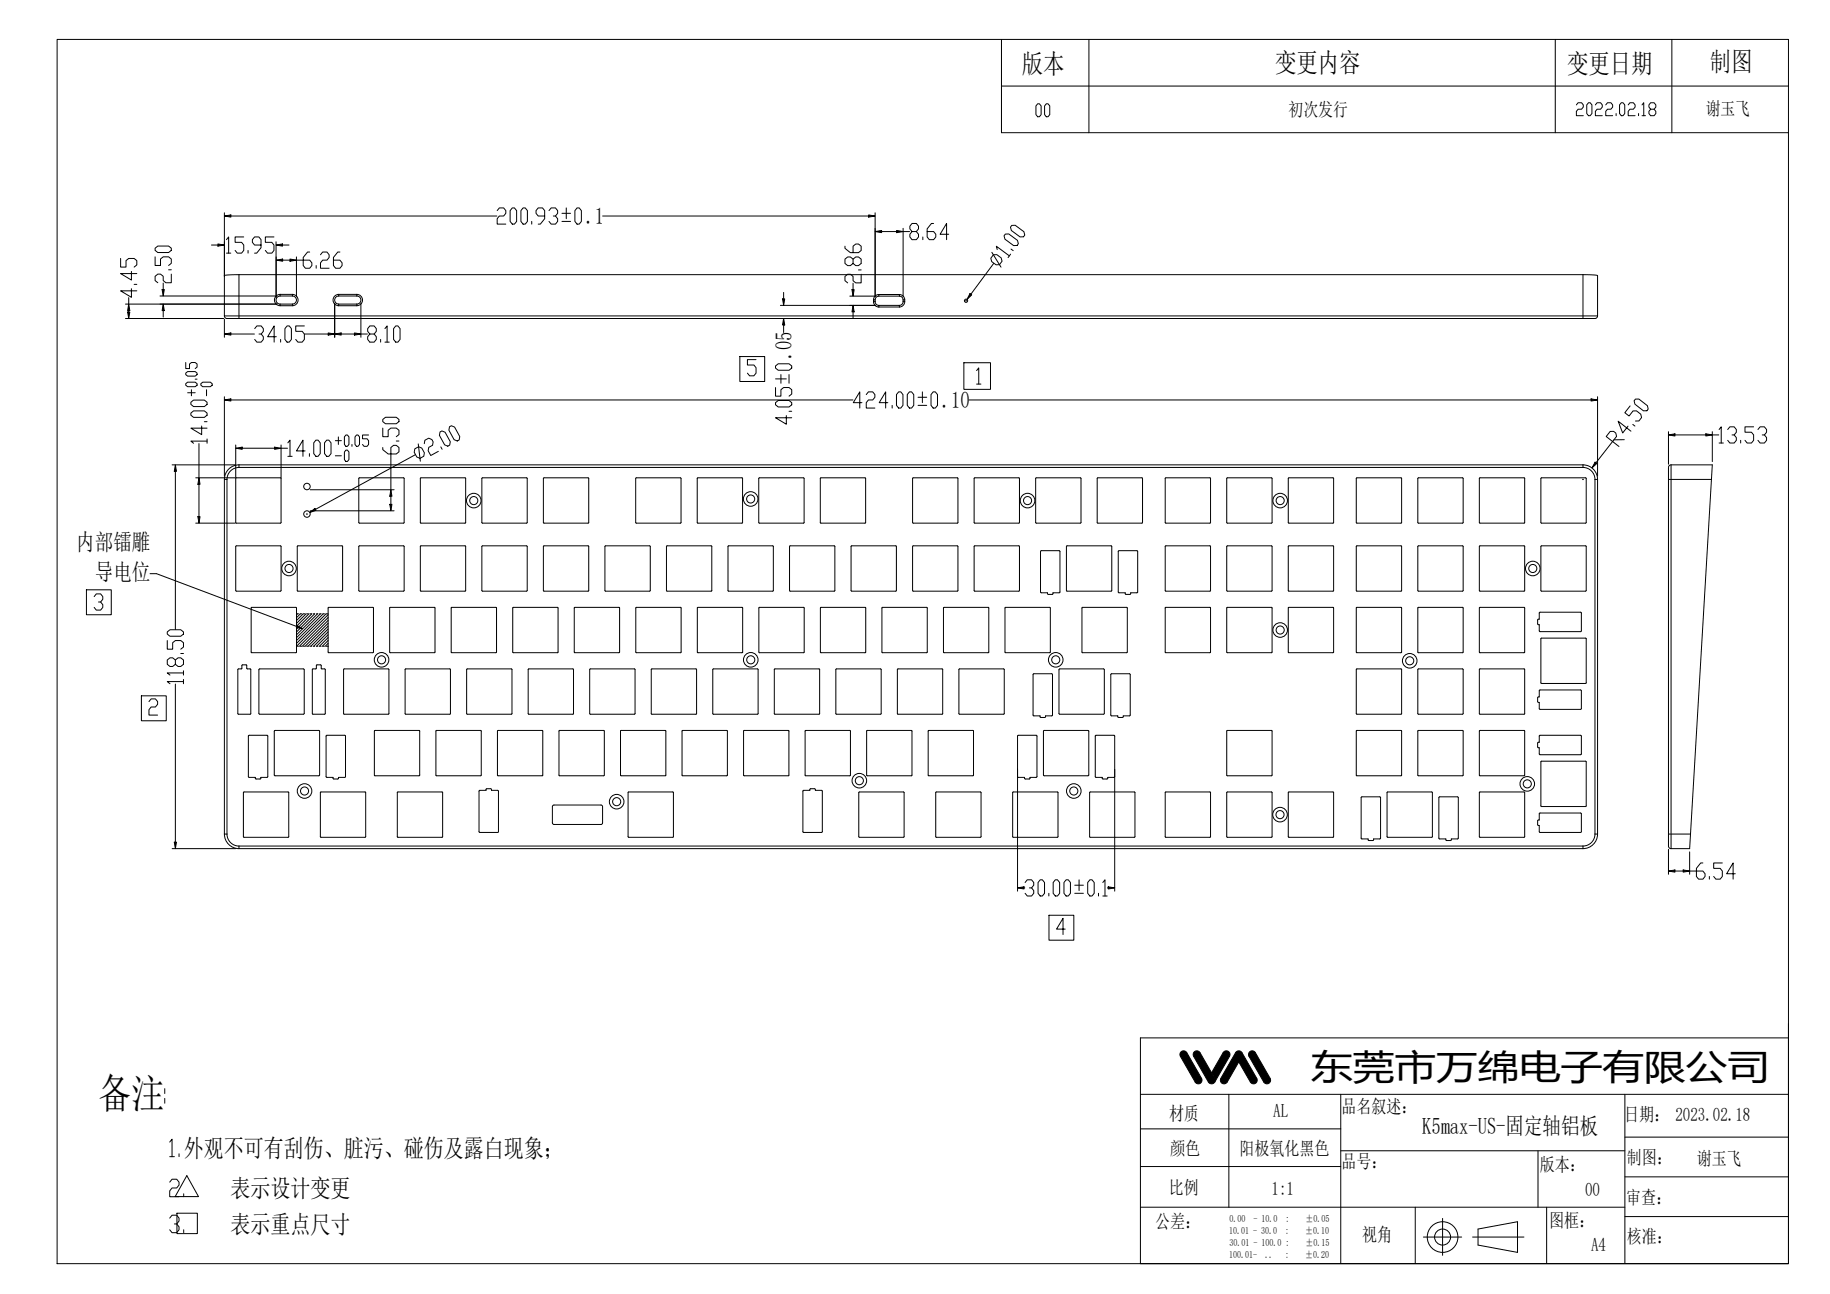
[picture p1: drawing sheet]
<svg xmlns="http://www.w3.org/2000/svg" width="297mm" height="210mm" viewBox="0 0 297 210" stroke-linecap="round" stroke-linejoin="round" font-family="sans-serif">
<!-- layer: 0 -->
<g fill="none" stroke="#000" stroke-width=".16">
<path d="M34.3 39.8h1.1M35.4 39.6l1 .2-1 .1zM36.4 35.1l1.1-.2v.3zM36.4 34.5v16.8M36.8 38.9l.3-.4v2.6M37.5 35.1h43.1M39.6 38.5h-1.4v.8h1l.4 .5v.8l-.4 .5h-.7l-.3-.5M42.4 39.8h-1.1l-.3-.5v-.4l.3-.4h.7l.4 .4v1.3l-.7 .9h-.4M44.5 38.5h-1.4v.8h1l.4 .5v.8l-.4 .5h-.7l-.3-.5M44.8 39.8l1.1-.2v.3zM44.8 39.2v9M45.9 39.8h1"/>
<path d="M80.7 34.2l.3-.5h.7l.4 .5v.4l-.4 .5h-.7l-.3 .4v.9h1.4M83.1 33.7h.4l.3 .5v1.7l-.3 .5h-.4l-.3-.5v-1.7zM84.9 33.7h.3l.4 .5v1.7l-.4 .5h-.3l-.4-.5v-1.7zM86.3 35.9v.5M88.4 35.1h-1.1l-.3-.5v-.4l.3-.5h.7l.4 .5v1.3l-.7 .9h-.4M89.1 34.2l.3-.5h.8l.3 .5v.4l-.3 .5h-.4M90.2 35.1l.3 .4v.4l-.3 .5h-.8l-.3-.5M91.2 35.9h1.4M91.2 34.6h1.4M91.9 33.7v1.8M93.7 33.7h.3l.4 .5v1.7l-.4 .5h-.3l-.4-.5v-1.7zM97.8 35.1h43.2"/>
<path d="M137.1 40v.3l.9 .7h1.3l.5-.3v-.7l-.5-.4h-.4l-.5 .4v1M141 34.9l1 .2-1 .1zM142 37.6l1.1-.2v.4zM142 34.5v13.6M143.1 37.6h2.4M145.5 37.4l1.1 .2-1.1 .2zM146.6 37.1v11M146.6 37.6h1M148 37.6l-.3-.5v-.4l.3-.4h.7l.4 .4v.4l-.4 .5h-.7l-.3 .4v.5l.3 .4h.7l.4-.4v-.5l-.4-.4M149.8 38.5v.4M151.5 36.3h-.3l-.7 .8v1.4l.3 .4h.7l.4-.4v-.5l-.4-.4h-1M154 38h-1.4l1-1.7v2.6"/>
<path d="M163.2 38h.5l1.4 1 .2 .6-.2 .2-.6 .1-1.4-1.1-.1-.5zM164.2 36.6h.6l1.4 1 .1 .5-.2 .3h-.6l-1.4-1-.1-.5zM19.6 41.9v1.4h.9v-1l.4-.4h.9l.4 .4v.7l-.4 .3M20.4 51.7h15.9M20.4 49.4h24.5M20.7 50.6h.4l-.2 1.1zM20.9 49.4l.2 1h-.4zM20.9 48.3v1.1M20.9 50.4v.2M21.3 46.9v1.4l-1.7-1.1h2.6M21.3 44v1.4l-1.7-1h2.6M21.8 46.2h.4"/>
<path d="M25.2 41.7v1.4h.8v-1.1l.5-.3h.9l.4 .3v.7l-.4 .4M25.2 40.3l.4-.4h1.8l.4 .4v.3l-.4 .4h-1.8l-.4-.4zM26 48h18.9M26.3 47h.4l-.2 1zM26.5 49.4l.2 1h-.4zM26.5 45.9v1.1M26.5 50.4v1.1M27.4 43.8h.4M27.8 44.5v1.4h-.9l-.4-.4v-.7l-.5-.3h-.4l-.4 .3v.7l.4 .4M30.1 58.8v1h.7v-.7l.3-.3h.6l.3 .3v.5l-.3 .2M36.4 54.2l1.1-.2v.4zM36.4 51.8v2.9"/>
<path d="M36.4 51.3h222.9M36.4 51.3l.1 .2 .3 .2h222.1l.3-.2 .1-.2M36.8 41.1h.7M37.5 54.2h3.8M38.8 44.6l-2.4 .1M38.8 44.6v7.1M38.8 44.6h218.1M40.3 40.6v.5M41.3 53.3l.4-.4h.7l.3 .4v.5l-.3 .4h-.4M42.4 54.2l.3 .4v.5l-.3 .4h-.7l-.4-.4M44.8 42.2l1.1-.2v.4zM44.8 41.7v6.6"/>
<path d="M44.8 54.6h-1.4l1.1-1.7v2.6M45.5 47.8a.92 .92 0 0 0-1 .9 .92 .92 0 0 0 1 .9M45.5 48a.66 .66 0 0 0-.7 .7 .66 .66 0 0 0 .7 .7M45.5 47.8v.2M45.5 49.4v.2M45.5 49.6h2M45.5 49.4h2M45.5 48h2M45.5 47.8h2M45.5 55.1v.4M45.9 42.2h1.2M46.6 52.9h.3l.4 .4v1.8l-.4 .4h-.3l-.4-.4v-1.8z"/>
<path d="M47.1 42l1 .2-1 .2zM47.5 48a.66 .66 0 0 1 .6 .7 .66 .66 0 0 1-.6 .7M47.5 47.8v.2M47.5 49.4v.2M47.5 47.8a.92 .92 0 0 1 .9 .9 .92 .92 0 0 1-.9 .9M48.1 41.7v6.5M48.1 42.2h1.1M49.4 52.9h-1.4v.9h1l.4 .4v.9l-.4 .4h-.7l-.3-.4M49.4 54.2h3.9M50.3 40.9h-.4l-.7 .9v1.3l.4 .4h.7l.3-.4v-.4l-.3-.5h-1.1M51.3 43.1v.4M52 41.3l.4-.4h.7l.3 .4v.5l-.3 .4h-.7l-.4 .5v.8h1.4"/>
<path d="M53.3 54l1 .2-1 .2zM54.3 54.2l1.1-.2v.4zM54.3 49.2v5.5M55 47.8a.92 .92 0 0 0-.9 .9 .92 .92 0 0 0 .9 .9M55 48a.66 .66 0 0 0-.7 .7 .66 .66 0 0 0 .7 .7M55 47.8v.2M55 49.4v.2M55 49.6h2.9M55 49.4h2.9M55 48h2.9M55 47.8h2.9M55.2 40.9h-.4l-.7 .9v1.3l.4 .4h.7l.3-.4v-.4l-.3-.5h-1.1"/>
<path d="M55.4 54.2h2.1M57.5 54l1.1 .2-1.1 .2zM57.9 48a.66 .66 0 0 1 .7 .7 .66 .66 0 0 1-.7 .7M57.9 47.8v.2M57.9 49.4v.2M57.9 47.8a.92 .92 0 0 1 .9 .9 .92 .92 0 0 1-.9 .9M58.6 54.2h1M58.6 49.2v5.5M60 54.2l-.3-.4v-.5l.3-.4h.7l.4 .4v.5l-.4 .4h-.7l-.3 .4v.5l.3 .4h.7l.4-.4v-.5l-.4-.4M61.8 55.1v.4M62.5 53.3l.3-.4v2.6M62.5 55.5h.7"/>
<path d="M64.2 52.9h.4l.3 .4v1.8l-.3 .4h-.4l-.3-.4v-1.8zM120.1 57.9h4v4h-4zM122.7 58.4h-1.4v.8h1.1l.3 .5v.9l-.3 .4h-.7l-.4-.4M125.9 59.4l.4-.4h1.8l.4 .4v.3l-.4 .4h-1.8l-.4-.4zM126.7 49.6h15.4M127 48.5h.4l-.2 1.1zM127.2 51.7l.2 1h-.4zM127.2 47.5v1M127.2 52.7v1.3M137.9 48.1h4.2M138.3 47h.3l-.2 1.1zM138.4 49.6l.2 1h-.3z"/>
<path d="M138.4 42.1l.5-.4h.4l.5 .4v.7l-.5 .3h-.4l-.5-.3v-.7l-.4-.4h-.4l-.5 .4v.7l.5 .3h.4l.4-.3M138.4 46v1M138.4 50.6v1.1M139.3 43.8h.5M139.8 44.5v1.4h-.9l-.5-.3v-.7l-.4-.4h-.4l-.5 .4v.7l.5 .3M141.8 49a.87 .87 0 0 0 .8 .8M141.8 48.7v.3M141.8 49h.2M141.8 48.7h.2M142 49a.6 .6 0 0 0 .6 .6M142 48.7v.3M142.6 47.8a.87 .87 0 0 0-.8 .9"/>
<path d="M142.6 48.1a.6 .6 0 0 0-.6 .6M142.6 47.8v.3M142.6 49.6v.2M142.6 49.8h3.4M142.6 49.6h3.4M142.6 48.1h3.4M142.6 47.8h3.4M146 47.8a.87 .87 0 0 1 .8 .9M146 48.1a.6 .6 0 0 1 .6 .6M146 47.8v.3M146 49.6v.2M146.6 49a.6 .6 0 0 1-.6 .6"/>
<path d="M146.6 48.7v.3M146.6 49h.2M146.6 48.7h.2M146.8 49a.87 .87 0 0 1-.8 .8M146.8 48.7v.3M156.4 58.9h4.4v4.3h-4.4zM156.7 48.8h.1M156.8 48.8v.1M157.4 47.6l.3 .3-.8 .7zM161 40.9l1.5 2.5M161.2 41.3h.6l.7 .5 .1 .6-.4 .6h-.6l-.7-.5-.1-.6zM161.3 42.8l-3.7 5"/>
<path d="M161.8 40.5l-.1-.5 2.1 1.5M164 41.2l-.4 .6M164.1 40.4l.3 .3M256.9 44.6l2.4 .1v6.6M256.9 44.6v7.1M27.9 75.4h10.3M28.5 75.4l.1 1.1h-.3zM28.5 76.5v25.7M30.1 62.3l.4-.3h1.2l.3 .3v.2l-.3 .3h-1.2l-.4-.3zM30.1 60.5l.4-.2h1.2l.3 .2v.3l-.3 .2h-1.2l-.4-.2zM30.5 63.7h1.2M31 67l.4-.3h1.8l.4 .3v.4l-.4 .3h-1.8l-.4-.3z"/>
<path d="M31 65.3l.4-.4h1.8l.4 .4v.3l-.4 .4h-1.8l-.4-.4zM31.1 63.2v1M31.7 61.5h.3M31.8 77.5h6.4M32.3 77.5l.2 1.1h-.4zM32.3 72v5.5M32.3 78.6v5.2M32.6 62.3l.3-.3h1.2l.3 .3v.2l-.3 .3h-1.2l-.3-.3zM32.7 69.1v1.4l-1.7-1h2.6M33.2 68.4h.4M33.5 63.2v1M33.6 71.6h-2.6l.4 .3"/>
<path d="M33.6 71.2v.7M36.4 64.9l1.1-.2v.4zM36.4 64.4v12.9M36.4 77.8v57.6M36.4 77.8h.4M36.8 77.8v57.6M37.5 64.9h100.9M38.3 72.7l1-.1v.3zM38.3 72.2v5.3M38.3 77.6h7.3v7.3h-7.3zM38.8 75.4a2.37 2.37 0 0 0-2.4 2.4M38.8 75.9a1.94 1.94 0 0 0-2 1.9"/>
<path d="M38.8 75.4v.5M38.8 75.9h218.1M38.8 75.4h218.1M39.3 72.7h5.3M44.6 72.6l1 .1-1 .2zM45.6 72.2v5.3M45.6 72.7h1.1M46.7 71.9l.4-.5v2.7M46.7 74.1h.7M49.5 73.2h-1.4l1.1-1.8v2.7M50.2 73.6v.5M50.3 79.5h13.7"/>
<path d="M51.3 71.4h.3l.4 .5v1.7l-.4 .5h-.3l-.4-.5v-1.7zM53 71.4h.4l.3 .5v1.7l-.3 .5h-.4l-.3-.5v-1.7zM54.4 71.5h1M54.4 74h1M54.9 70.9v1.2M56.1 70.6h.3l.2 .3v1.2l-.2 .3h-.3l-.2-.3v-1.2zM56.1 73h.3l.2 .4v1.2l-.2 .3h-.3l-.2-.3v-1.2zM57.1 72.1v.3M57.9 70.6h.2l.2 .3v1.2l-.2 .3h-.2l-.3-.3v-1.2zM58.3 77.6h7.3v7.3h-7.3zM59.8 70.6h-1v.6h.8l.2 .3v.6l-.2 .3h-.5l-.3-.3M62.1 72.6v.4l.9 .7h1.3l.5-.4v-.7l-.5-.3h-.4l-.5 .3v1.1"/>
<path d="M62.1 69.5v1.4h.9v-1.1l.4-.3h.9l.5 .3v.7l-.5 .4M62.1 68.1l.5-.4h1.7l.5 .4v.3l-.5 .4h-1.7l-.5-.4zM63.4 79.5l.2 1h-.3zM63.4 73.7v5.8M64.3 71.6h.5M67.3 72.8l.6-.3 .6 .2 .4 .8-.1 .5-.6 .4-.6-.2-.4-.8zM67.4 73.8l-16.2 8.9M67.9 72l.3 2.8M68.2 77.6h7.3v7.3h-7.3zM68.9 72l.1-.6 .6-.3 .5 .2 .2 .4-.1 .6-.6 .3-.1 .6 .4 .7 1.2-.7M71.4 70.1l.3-.2 .5 .3 .9 1.5-.1 .5-.3 .2-.5-.2-.9-1.5zM71.5 72.5l.3 .4"/>
<path d="M73 69.3l.3-.2 .5 .2 .8 1.5-.1 .6-.3 .2-.5-.2-.8-1.6zM78.2 77.6h7.3v7.3h-7.3zM88.2 77.6h7.3v7.3h-7.3zM103.2 77.6h7.3v7.3h-7.3zM113.2 77.6h7.3v7.3h-7.3zM123.2 77.6h7.3v7.3h-7.3zM125.9 65.3l.4-.3h1.8l.4 .3v.4l-.4 .3h-1.8l-.4-.3zM125.9 62.9v1.4h.8v-1.1l.5-.3h.9l.4 .3v.7l-.4 .4M125.9 61.5h1.7M126.7 60.8v1.4M127.6 67.4v1.4l-1.7-1h2.6M128.1 60.8v1.4"/>
<path d="M128.1 66.7h.4M133.2 77.6h7.3v7.3h-7.3zM139.9 65.3h-1.4l1-1.7v2.6M140.6 64l.3-.4h.7l.4 .4v.5l-.4 .4h-.7l-.3 .4v.9h1.4M144.1 65.3h-1.4l1-1.7v2.6M144.8 65.8v.4M145.8 63.6h.4l.3 .4v1.8l-.3 .4h-.4l-.3-.4v-1.8zM147.6 63.6h.3l.4 .4v1.8l-.4 .4h-.3l-.4-.4v-1.8zM148.1 77.6h7.3v7.3h-7.3zM149 65.8h1.4M149 64.5h1.4M149.7 63.6v1.7"/>
<path d="M151.4 63.6h.4l.4 .4v1.8l-.4 .4h-.4l-.3-.4v-1.8zM157.3 64.9h100.9M158.1 77.6h7.3v7.3h-7.3zM158.5 60.1l.3-.4v2.6M158.5 62.3h.7M168.1 77.6h7.3v7.3h-7.3zM178.1 77.6h7.3v7.3h-7.3zM189.1 77.6h7.3v7.3h-7.3zM199.1 77.6h7.3v7.3h-7.3zM209.1 77.6h7.3v7.3h-7.3zM220.1 77.6h7.3v7.3h-7.3zM230.1 77.6h7.3v7.3h-7.3z"/>
<path d="M240.1 77.6h7.3v7.3h-7.3zM250.1 77.6h7.3v7.3h-7.3zM256.9 77.8h.1M256.9 75.4a2.37 2.37 0 0 1 2.4 2.4M256.9 75.9a1.94 1.94 0 0 1 2 1.9M256.9 75.4v.5M256.9 77.8v.1M258.2 64.7l1.1 .2-1.1 .2zM258.9 77.8h.4M258.9 77.8v57.6M258.9 75l.3 .2-.8 .7zM259.3 64.4v12.9"/>
<path d="M259.3 77.8v57.6M261.7 71.7l-2.7 3.4M261.7 71.7l.7-.9-.2-.5-.3-.3h-.6l-.6 .8 2.1 1.7M263.6 71.4h-1.7M264.2 69.2l-.8 1.1-.8-1.9 2.1 1.6M264.6 65.9l-.9 1.1 .7 .5 .6-.8h.6l.7 .5 .1 .6-.4 .5h-.6M265 68.9l.3 .2M265.4 64.8h.6l1.4 1 .1 .6-.2 .3h-.6l-1.4-1.1-.1-.6zM270.8 70.6l1-.2v.4zM270.8 77.8h7M270.8 70.1v5.2M271.2 75.4l-.4 .2v.3v61.4v.2l.4 .2"/>
<path d="M271.2 75.4h6.7l-3.7 62.3h-3M271.2 75.4v62.3M271.8 70.6h5M276.8 70.4l1.1 .2-1.1 .2zM277.9 70.1v4.8M277.9 70.6h1M279 69.7l.3-.4v2.6M279 71.9h.7M280.4 69.7l.3-.4h.8l.3 .4v.4l-.3 .5h-.4M281.5 70.6l.3 .4v.5l-.3 .4h-.8l-.3-.4M282.5 71.5v.4M284.6 69.3h-1.4v.8h1.1l.3 .5v.9l-.3 .4h-.7l-.4-.4"/>
<path d="M285.3 69.7l.4-.4h.7l.3 .4v.4l-.3 .5h-.4M286.4 70.6l.3 .4v.5l-.3 .4h-.7l-.4-.4M14 95.7h4.1v4.1h-4.1zM15.3 96.8l.3-.4h.7l.4 .4v.5l-.4 .4h-.3M16.3 97.7l.4 .4v.5l-.4 .4h-.7l-.3-.4M24.3 93.1h1.1l22.8 8.6M31.8 84.9h6.4M32.1 83.8h.4l-.2 1.1zM38.3 88.6h7.3v7.3h-7.3zM40.8 98.6h7.3v7.3h-7.3zM48.1 99.6h.4M48.3 88.6h7.3v7.3h-7.3z"/>
<path d="M48.3 99.6l-.2 .2M49 99.6h-.3l-.6 .6M49.2 99.6l-1.1 1.1M49.2 99.6h.3M49.7 99.6l-1.6 1.6M49.8 99.6h.2M49.8 83.4h.1M49.8 83.4v.1M50.1 99.6l-2 2M50.3 83.2l.8-.7 .2 .3zM50.3 99.6h.3M50.3 82.9h13.7"/>
<path d="M50.6 99.6l-2.5 2.5M50.8 99.6h.3l-3 3M51.3 99.6h.3M51.5 99.6l-3.4 3.4M51.9 99.6h.2M52 99.6l-3.9 3.9M52.4 99.6h.3M52.5 99.6l-4.4 4.4M53.3 99.6h-.4l-4.8 4.8M53.3 99.8l-5.2 5.1h.4M53.3 98.6h7.3v7.3h-7.3zM58.3 88.6h7.3v7.3h-7.3z"/>
<path d="M63.3 81.8h.3l-.2 1.1zM63.3 98.6h7.3v7.3h-7.3zM63.4 80.5v1.3M68.2 88.6h7.3v7.3h-7.3zM73.3 98.6h7.3v7.3h-7.3zM78.2 88.6h7.3v7.3h-7.3zM83.2 98.6h7.3v7.3h-7.3zM88.2 88.6h7.3v7.3h-7.3zM93.2 98.6h7.3v7.3h-7.3zM98.2 88.6h7.3v7.3h-7.3zM103.2 98.6h7.3v7.3h-7.3zM108.2 88.6h7.3v7.3h-7.3z"/>
<path d="M113.2 98.6h7.3v7.3h-7.3zM118.2 88.6h7.3v7.3h-7.3zM123.2 98.6h7.3v7.3h-7.3zM128.2 88.6h7.3v7.3h-7.3zM133.2 98.6h7.3v7.3h-7.3zM138.2 88.6h7.3v7.3h-7.3zM143.2 98.6h7.3v7.3h-7.3zM148.1 88.6h7.3v7.3h-7.3zM153.1 98.6h7.3v7.3h-7.3zM158.1 88.6h7.3v7.3h-7.3zM163.1 98.6h7.3v7.3h-7.3zM168.9 89.4h3.1v6.8h-1.1l-.1 .3h-.7l-.1-.3h-1.1z"/>
<path d="M173.1 88.6h7.3v7.3h-7.3zM175.6 98.6h7.3v7.3h-7.3zM181.5 89.4h3.1v6.8h-1.1l-.1 .3h-.7l-.1-.3h-1.1zM189.1 88.6h7.3v7.3h-7.3zM189.1 98.6h7.3v7.3h-7.3zM199.1 88.6h7.3v7.3h-7.3zM199.1 98.6h7.3v7.3h-7.3zM209.1 98.6h7.3v7.3h-7.3zM209.1 88.6h7.3v7.3h-7.3zM220.1 98.6h7.3v7.3h-7.3zM220.1 88.6h7.3v7.3h-7.3zM230.1 98.6h7.3v7.3h-7.3z"/>
<path d="M230.1 88.6h7.3v7.3h-7.3zM240.1 98.6h7.3v7.3h-7.3zM240.1 88.6h7.3v7.3h-7.3zM249.9 99.4h6.7v3.1h-6.7l-.1-1.1-.2-.2v-.6l.2-.1zM250.1 88.6h7.3v7.3h-7.3zM22.9 112.9h4.1v4.1h-4.1zM24.2 113.9l.3-.5h.7l.4 .5v.4l-.4 .4h-.7l-.3 .5v.9h1.4M27.1 104v1.4h.9v-1.1l.5-.3h.8l.5 .3v.7l-.5 .4M27.1 102.6l.5-.4h1.7l.5 .4v.3l-.5 .4h-1.7l-.5-.4zM28.5 107.1l.4-.3h.4l.5 .3v.7l-.5 .4h-.4l-.4-.4v-.7l-.5-.3h-.4l-.5 .3v.7l.5 .4h.4l.5-.4M28.5 111v25.7M29.3 106.1h.5"/>
<path d="M29.8 110.6h-2.7l.5 .4M29.8 109.2h-2.7l.5 .4M29.8 108.9v.7M29.8 110.3v.7M38.6 108.6l.6-.1 .1-.6h.6l.2 .6 .6 .2v7.1l-.1 .1h-1.9l-.1-.1zM40.3 119.4h3.1v6.7l-1.1 .1-.1 .2h-.6l-.2-.2-1.1-.1zM42.1 108.6h7.2v7.3h-7.2zM44.6 118.6h7.2v7.3h-7.2zM48.2 101.5l.9 .5-1-.2zM48.7 104.9h.3M49.2 104.9h.3M49.8 104.9h.2"/>
<path d="M50.3 104.9h.3M50.7 108.6l.6-.1 .1-.6h.6l.2 .6 .6 .2v7.1l-.1 .1h-1.9l-.1-.1zM50.8 104.9h.3M51.3 104.9h.3M52.4 104.9h.3M52.9 104.9h.4M53 119.4h3v6.7l-1.1 .1-.1 .2h-.6l-.1-.2-1.1-.1zM53.3 100.2l-4.7 4.7M53.3 100.7l-4.2 4.2M53.3 101.1l-3.8 3.8M53.3 101.6l-3.3 3.3M53.3 102.1l-2.8 2.8"/>
<path d="M53.3 102.5l-2.4 2.4M53.3 103l-1.9 1.9M53.3 103.5l-1.5 1.4h.3M53.3 103.9l-1 1M53.3 104.4l-.5 .5M53.3 104.9h-.1M55.8 108.6h7.3v7.3h-7.3zM60.8 118.6h7.3v7.3h-7.3zM65.8 108.6h7.3v7.3h-7.3zM70.8 118.6h7.3v7.3h-7.3zM75.8 108.6h7.3v7.3h-7.3zM80.8 118.6h7.3v7.3h-7.3z"/>
<path d="M85.8 108.6h7.2v7.3h-7.2zM90.7 118.6h7.3v7.3h-7.3zM95.7 108.6h7.3v7.3h-7.3zM100.7 118.6h7.3v7.3h-7.3zM105.7 108.6h7.3v7.3h-7.3zM110.7 118.6h7.3v7.3h-7.3zM115.7 108.6h7.3v7.3h-7.3zM120.7 118.6h7.3v7.3h-7.3zM125.7 108.6h7.3v7.3h-7.3zM130.7 118.6h7.3v7.3h-7.3zM135.7 108.6h7.3v7.3h-7.3zM140.7 118.6h7.3v7.3h-7.3z"/>
<path d="M145.7 108.6h7.3v7.3h-7.3zM150.7 118.6h7.3v7.3h-7.3zM155.7 108.6h7.3v7.3h-7.3zM167.7 109.4h3.1v6.7l-1.1 .1-.1 .2h-.7l-.1-.2-1.1-.1zM169.4 118.6h7.3v7.3h-7.3zM171.9 108.6h7.3v7.3h-7.3zM180.3 109.4h3.1v6.7l-1.1 .1-.1 .2h-.7l-.1-.2-1.1-.1zM199.1 118.6h7.3v7.3h-7.3zM220.1 118.6h7.3v7.3h-7.3zM220.1 108.6h7.3v7.3h-7.3zM230.1 118.6h7.3v7.3h-7.3zM230.1 108.6h7.3v7.3h-7.3z"/>
<path d="M240.1 118.6h7.3v7.3h-7.3zM240.1 108.6h7.3v7.3h-7.3zM249.9 119.4h6.7v3h-6.7l-.1-1-.2-.2v-.6l.2-.1zM249.9 112h6.7v3.1h-6.7l-.1-1.1-.2-.1v-.7l.2-.1zM250.1 103.6h7.3v7.3h-7.3zM27.9 137.7h10.3M28.3 136.7h.3l-.1 1zM36.4 135.4h.4M36.4 135.4a2.37 2.37 0 0 0 2.4 2.3M36.8 135.4a1.94 1.94 0 0 0 2 1.9M38.8 137.3v.4M38.8 137.7h218.1"/>
<path d="M38.8 137.3h218.1M39.5 128.6h7.3v7.3h-7.3zM52 128.6h7.3v7.3h-7.3zM64.5 128.6h7.3v7.3h-7.3zM77.8 128.3h1.1l.1-.3h.6l.2 .3h1.1v6.8h-3.1zM89.7 130.8l.2-.2 7.8 .1 .1 .2v2.8l-.3 .1h-7.7l-.2-.3zM102 128.6h7.3v7.3h-7.3zM130.3 128.3h1.1l.2-.3h.6l.1 .3h1.1v6.8h-3.1zM139.4 128.6h7.3v7.3h-7.3zM151.9 128.6h7.3v7.3h-7.3zM164.4 128.6h7.3v7.3h-7.3zM165.1 126l.2 .2h1l.1 .2h.6l.2-.2 1.1-.1v-6.7l-3-.1-.2 .2v25.1"/>
<path d="M176.9 128.6h7.3v7.3h-7.3zM180.9 126l-.1 .2h-1l-.2 .2h-.6l-.1-.2-1.1-.1v-6.7l3-.1 .1 .2v25.1M189.1 128.6h7.3v7.3h-7.3zM199.1 128.6h7.3v7.3h-7.3zM209.1 128.6h7.3v7.3h-7.3zM220.9 129.4h3.1v6.7h-1.1l-.1 .3h-.6l-.2-.3h-1.1zM225.1 128.6h7.3v7.3h-7.3zM233.6 129.4h3v6.7h-1.1l-.1 .3h-.6l-.1-.3h-1.1zM240.1 128.6h7.3v7.3h-7.3zM249.9 132h6.7v3.1h-6.7l-.1-1.1-.2-.2v-.6l.2-.1zM250.1 123.6h7.3v7.3h-7.3zM256.9 137.3v.4"/>
<path d="M258.9 135.4a1.94 1.94 0 0 1-2 1.9M258.9 135.4h.4M259.3 135.4a2.37 2.37 0 0 1-2.4 2.3M270.8 135.4h3.6M270.8 137.8v4.1M274.2 138.2v3.7M165.1 144.1l1.1-.2v.4zM166.2 144.1h.1M166.4 143.2l.3-.4h.7l.4 .4v.5l-.4 .4h-.3M167.4 144.1l.4 .4v.5l-.4 .4h-.7l-.3-.4M168.8 142.8h.4l.3 .4v1.8l-.3 .4h-.4l-.3-.4v-1.8zM170.2 145v.4"/>
<path d="M170.2 148.5h4.1v4.1h-4.1zM171.3 142.8h.3l.4 .4v1.8l-.4 .4h-.3l-.4-.4v-1.8zM172.9 150.8h-1.4l1-1.8v2.7M173 142.8h.4l.3 .4v1.8l-.3 .4h-.4l-.3-.4v-1.8zM174.4 145h1.4M174.4 143.7h1.4M175.1 142.8v1.7M176.9 142.8h.3l.4 .4v1.8l-.4 .4h-.3l-.4-.4v-1.8zM178.3 145v.4M179 143.2l.3-.4v2.6M179 145.4h.7M179.7 144.1h.2"/>
<path d="M179.9 143.9l1 .2-1 .2zM270.8 141.4l1-.2v.3zM271.8 141.4h1.4M273.2 141.2l1 .2-1 .1zM274.2 141.4h1.1M276.4 140h-.4l-.7 .9v1.3l.4 .5h.7l.3-.5v-.4l-.3-.4h-1.1M277.4 142.2v.5M279.5 140h-1.4v.9h1.1l.3 .5v.8l-.3 .5h-.7l-.4-.5M281.6 141.8h-1.4l1.1-1.8v2.7"/>
<circle cx="156.8" cy="48.8" r=".26"/>
<circle cx="49.8" cy="79" r=".53"/>
<circle cx="46.9" cy="92.3" r="1.18"/>
<circle cx="46.9" cy="92.3" r=".66"/>
<circle cx="49.8" cy="83.4" r=".53"/>
<circle cx="76.9" cy="81.2" r="1.18"/>
<circle cx="76.9" cy="81.2" r=".66"/>
<circle cx="121.8" cy="81" r="1.18"/>
<circle cx="121.8" cy="81" r=".66"/>
<circle cx="166.8" cy="81.2" r="1.18"/>
<circle cx="166.8" cy="81.2" r=".66"/>
<circle cx="207.8" cy="81.2" r="1.18"/>
<circle cx="207.8" cy="81.2" r=".66"/>
<circle cx="248.8" cy="92.3" r="1.18"/>
<circle cx="248.8" cy="92.3" r=".66"/>
<circle cx="61.9" cy="107.1" r="1.18"/>
<circle cx="61.9" cy="107.1" r=".66"/>
<circle cx="121.8" cy="107.1" r="1.18"/>
<circle cx="121.8" cy="107.1" r=".66"/>
<circle cx="171.3" cy="107.1" r="1.18"/>
<circle cx="171.3" cy="107.1" r=".66"/>
<circle cx="207.8" cy="102.2" r="1.18"/>
<circle cx="207.8" cy="102.2" r=".66"/>
<circle cx="228.8" cy="107.2" r="1.18"/>
<circle cx="228.8" cy="107.2" r=".66"/>
<circle cx="49.4" cy="128.4" r="1.18"/>
<circle cx="49.4" cy="128.4" r=".66"/>
<circle cx="100.1" cy="130.1" r="1.18"/>
<circle cx="100.1" cy="130.1" r=".66"/>
<circle cx="139.5" cy="126.7" r="1.18"/>
<circle cx="139.5" cy="126.7" r=".66"/>
<circle cx="174.3" cy="128.4" r="1.18"/>
<circle cx="174.3" cy="128.4" r=".66"/>
<circle cx="207.7" cy="132.2" r="1.18"/>
<circle cx="207.7" cy="132.2" r=".66"/>
<circle cx="247.9" cy="127.2" r="1.18"/>
<circle cx="247.9" cy="127.2" r=".66"/>
</g>
<!-- layer: VhF -->
<g fill="#000">
<path d="M191.7 170.7l-.2 .4 .1 .3 2.4 4.2a.6 .6 0 0 0 .8 .2 .6 .6 0 0 0 .2-.8l-2.4-4.2a.6 .6 0 0 0-.9-.1zM193.8 170.7l-.1 .3v.4l2.4 4.2a.6 .6 0 0 0 .8 .2 .6 .6 0 0 0 .3-.8l-2.4-4.2a.6 .6 0 0 0-1-.1zM200.6 170.7l-2.5 4.3a.6 .6 0 0 0 .3 .8 .6 .6 0 0 0 .8-.2l1.8-3.3 1.9 3.3a.6 .6 0 0 0 .8 .2 .6 .6 0 0 0 .3-.8l-2.4-4.2a.6 .6 0 0 0-1-.1zM202.8 170.7l-.2 .3 .1 .4 2.4 4.2a.6 .6 0 0 0 .8 .2 .6 .6 0 0 0 .2-.8l-2.4-4.2a.6 .6 0 0 0-.9-.1z" fill-rule="evenodd"/>
<path d="M198.6 170.7a.6 .6 0 0 1 .8-.1 .6 .6 0 0 1 .1 .8l-2.3 4.2v-.5l-.6-1z" fill-rule="evenodd"/>
</g>
<g fill="none" stroke="#000" stroke-width=".16">
<path d="M9.3 6.4h281v198.7h-281zM162.5 6.4v15.1h127.8M162.5 14h127.8M176.7 6.4v15.1M252.4 6.4v15.1M271.3 6.4v15.1M185.1 177.6h105.2M191.6 170.8a.6 .6 0 0 1 1 0l2.4 4.2a.6 .6 0 0 1-.2 .8 .6 .6 0 0 1-.8-.2l-2.4-4.2-.1-.2zM193.8 170.8a.6 .6 0 0 1 1 0l2.4 4.2a.6 .6 0 0 1-.3 .8 .6 .6 0 0 1-.8-.2l-2.4-4.2-.1-.2zM196.6 174.1l1.9-3.3a.6 .6 0 0 1 .8-.2 .6 .6 0 0 1 .2 .8l-2.3 4.2M199.4 177.6v18.3M200.6 170.7a.6 .6 0 0 1 1 .1l2.4 4.2a.6 .6 0 0 1-.3 .8 .6 .6 0 0 1-.8-.2l-1.9-3.3-1.8 3.3a.6 .6 0 0 1-.8 .2 .6 .6 0 0 1-.3-.8z"/>
<path d="M202.7 170.8a.6 .6 0 0 1 1 0l2.4 4.2a.6 .6 0 0 1-.2 .8 .6 .6 0 0 1-.8-.2l-2.4-4.2-.1-.2zM217.6 177.6v27.5M263.7 177.6v27.5M290.3 166.1v39h-105.2v-36.7h105.2M185.1 195.9h78.6M185.1 183.2h32.5M185.1 189.3h32.5M217.6 186.8h46.1M229.7 195.9v9.2M234.1 197.7v6M239.9 199.5l6.4-1.2v4.9l-6.4-1.1zM249.6 186.8v9.1"/>
<path d="M251 195.9v9.2M263.7 184.5h26.6M263.7 191h26.6M263.7 197.4h26.6M231 200.8h6.2M239 200.8h8.3"/>
<circle cx="234.1" cy="200.8" r="2.49"/>
<circle cx="234.1" cy="200.8" r="1.3"/>
</g>
<g fill="none" stroke="#000" stroke-width=".16">
<path d="M168.4 16.8h.3l.3 .4v1.4l-.3 .3h-.3l-.3-.3v-1.4zM169.8 16.8h.3l.3 .4v1.4l-.3 .3h-.3l-.3-.3v-1.4zM255.8 17l.3-.3h.6l.3 .3v.4l-.3 .3h-.6l-.3 .4v.7h1.2M257.8 16.7h.3l.3 .3v1.4l-.3 .4h-.3l-.3-.4v-1.4zM258.9 17l.3-.3h.6l.2 .3v.4l-.2 .3h-.6l-.3 .4v.7h1.1M260.6 17l.3-.3h.5l.3 .3v.4l-.3 .3h-.5l-.3 .4v.7h1.1M262.3 18.4v.4M263.1 16.7h.3l.3 .3v1.4l-.3 .4h-.3l-.3-.4v-1.4zM264.2 17l.3-.3h.6l.3 .3v.4l-.3 .3h-.6l-.3 .4v.7h1.2M265.9 18.4v.4M266.5 17l.3-.3v2.1M266.5 18.8h.6"/>
<path d="M267.9 17.7l-.3-.3v-.4l.3-.3h.6l.2 .3v.4l-.2 .3h-.6l-.3 .4v.3l.3 .4h.6l.2-.4v-.3l-.2-.4M26.7 176.7v.8M26.7 178.3v.7M27.5 185.3l.4-.4v2.8M27.5 191.8l.4-.4h.8l.4 .4v.5l-.4 .5h-.8l-.4 .5v.9h1.6M27.5 197.7l.4-.5h.8l.4 .5v.5l-.4 .4h-.4M27.5 187.7h.8M28.7 198.6l.4 .5v.5l-.4 .4h-.8l-.4-.4M28.7 196.9h3.3v3.3h-3.3zM29.1 187.2v.5M29.8 193.7v.5M29.8 199.6v.4"/>
<path d="M30.3 190.8l1.9 3.4h-3.8z"/>
</g>
<!-- layer: 0 -->
<g fill="#000">
<path d="M35.4 39.6l1 .2-1 .1zM36.4 35.1l1.1-.2v.3zM44.8 39.8l1.1-.2v.3zM141 34.9l1 .2-1 .1zM142 37.6l1.1-.2v.4zM145.5 37.4l1.1 .2-1.1 .2zM20.7 50.6h.4l-.2 1.1zM20.9 49.4l.2 1h-.4zM26.3 47h.4l-.2 1zM26.5 49.4l.2 1h-.4zM36.4 54.2l1.1-.2v.4zM44.8 42.2l1.1-.2v.4z"/>
<path d="M47.1 42l1 .2-1 .2zM53.3 54l1 .2-1 .2zM54.3 54.2l1.1-.2v.4zM57.5 54l1.1 .2-1.1 .2zM127 48.5h.4l-.2 1.1zM127.2 51.7l.2 1h-.4zM138.3 47h.3l-.2 1.1zM138.4 49.6l.2 1h-.3zM157.4 47.6l.3 .3-.8 .7zM28.5 75.4l.1 1.1h-.3zM32.3 77.5l.2 1.1h-.4zM36.4 64.9l1.1-.2v.4z"/>
<path d="M38.3 72.7l1-.1v.3zM44.6 72.6l1 .1-1 .2zM258.2 64.7l1.1 .2-1.1 .2zM258.9 75l.3 .2-.8 .7zM270.8 70.6l1-.2v.4zM276.8 70.4l1.1 .2-1.1 .2zM32.1 83.8h.4l-.2 1.1zM50.3 83.2l.8-.7 .2 .3zM63.3 81.8h.3l-.2 1.1zM63.4 79.5l.2 1h-.3zM48.2 101.5l.9 .5-1-.2zM28.3 136.7h.3l-.1 1z"/>
<path d="M165.1 144.1l1.1-.2v.4zM179.9 143.9l1 .2-1 .2zM270.8 141.4l1-.2v.3zM273.2 141.2l1 .2-1 .1z"/>
</g>
<text font-size="6.8" x="15.9" y="179.8">备注</text>
<text font-size="5.6" x="212.8" y="175.2">东莞市万绵电子有限公司</text>
<g font-size="4.3">
<text x="165.8" y="11.9">版本</text>
<text x="207" y="11.6">变更内容</text>
<text x="254.3" y="11.9">变更日期</text>
<text x="277.5" y="11.5">制图</text>
</g>
<g font-size="4.1">
<text x="29.8" y="187.7">外观不可有刮伤、脏污、碰伤及露白现象；</text>
<text x="37.4" y="194.2">表示设计变更</text>
<text x="37.4" y="200">表示重点尺寸</text>
</g>
<g font-size="3.8">
<text x="95.1" y="36.4">.1</text>
<text x="128.5" y="58.3" transform="rotate(-90 128.5 58.3)">.05</text>
<text x="152.9" y="66.2">.10</text>
<text x="12.4" y="89.2">内部镭雕</text>
<text x="15.4" y="94.1">导电位</text>
<text x="230.8" y="184">K5max-US-固定轴铝板</text>
</g>
<g font-size="3">
<text x="209.1" y="18.9">初次发行</text>
<text x="276.8" y="18.7">谢玉飞</text>
<text x="189.7" y="181.8">材质</text>
<text x="206.6" y="181.3">AL</text>
<text x="217.7" y="180.6">品名叙述：</text>
<text x="263.6" y="181.9">日期： 2023.02.18</text>
<text x="189.9" y="187.4">颜色</text>
<text x="201.2" y="187.4">阳极氧化黑色</text>
<text x="217.7" y="189.5">品号：</text>
<text x="249.9" y="190">版本：</text>
<text x="264" y="188.9">制图：</text>
<text x="275.4" y="189.1">谢玉飞</text>
<text x="189.7" y="193.8">比例</text>
<text x="206.4" y="193.9">1:1</text>
<text x="257.2" y="194.1">00</text>
<text x="263.9" y="195.3">审查：</text>
<text x="187.5" y="199.2">公差：</text>
<text x="221.1" y="201.4">视角</text>
<text x="251.4" y="199.1">图框：</text>
<text x="258.2" y="203">A4</text>
<text x="264" y="201.8">核准：</text>
</g>
<g font-size="1.6">
<text x="199.5" y="200.3">10.01 - 30.0</text>
<text x="199.5" y="202.2">30.01 - 100.0 :</text>
<text x="199.5" y="198.3">0.00</text>
<text x="203.4" y="198.3">- 10.0</text>
<text x="208.6" y="200.3">:</text>
<text x="208.6" y="198.3">:</text>
<text x="211.8" y="200.3">±0.10</text>
<text x="211.9" y="202.2">±0.15</text>
<text x="211.9" y="198.3">±0.05</text>
<text x="199.5" y="204.2">100.01-</text>
<text x="205.3" y="204.2">..</text>
<text x="208.6" y="204.2">:</text>
<text x="211.8" y="204.2">±0.20</text>
</g>
</svg>
